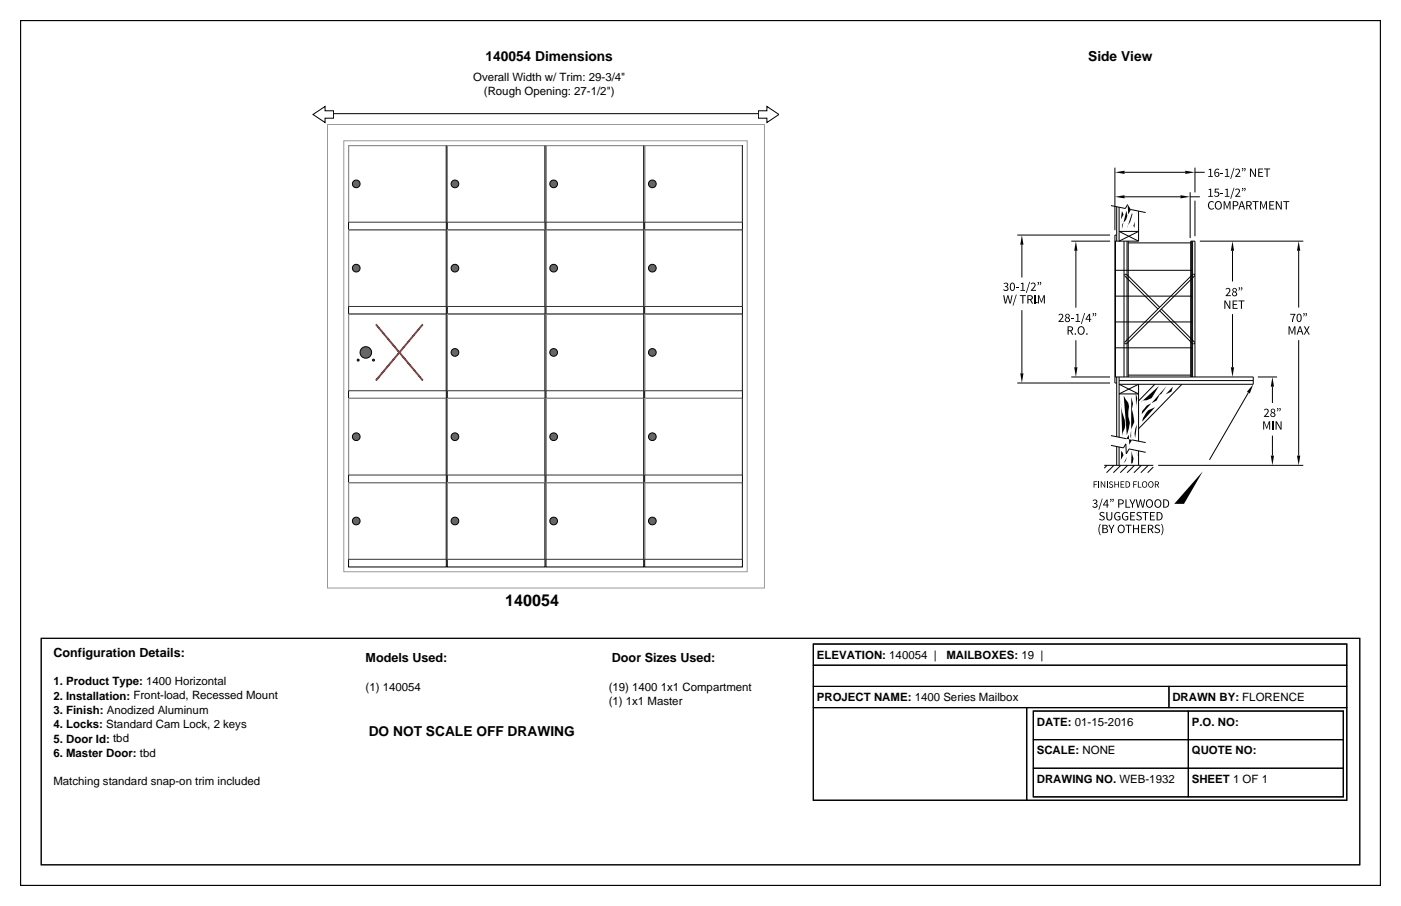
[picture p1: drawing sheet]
<svg xmlns="http://www.w3.org/2000/svg" width="432mm" height="279mm" viewBox="0 0 432 279" stroke-linecap="round" stroke-linejoin="round" font-family="sans-serif">
<path d="M12.7 196.8h406.4v69.9h-406.4z" fill="none" stroke="#000" stroke-width=".31"/>
<g fill="none" stroke="#000" stroke-width=".35">
<path d="M6.3 6.4h419.1v266.6h-419.1zM250.7 198.6h164.4v48.2h-164.4zM250.7 198.6h164.4v6.6h-164.4zM250.7 218.2h65.7v28.6h-65.7zM250.7 211.7h109.6v6.5h-109.6zM250.7 205.2h164.4v6.5h-164.4zM316.4 218.2h98.7v28.6h-98.7zM318.5 219.3h95.5v26.4h-95.5zM318.5 219.3h47.8v8.8h-47.8zM360.3 211.7h54.8v6.5h-54.8zM366.3 219.3h47.7v8.8h-47.7zM318.5 236.9h47.8v8.8h-47.8z"/>
<path d="M318.5 228.1h47.8v8.8h-47.8zM366.3 236.9h47.7v8.8h-47.7zM366.3 228.1h47.7v8.8h-47.7z"/>
</g>
<g fill="#fff" stroke="#000" stroke-width=".31">
<path d="M96.5 35.3l3.7-2.5v1.4h2.6v2.3h-2.6v1.3z"/>
<path d="M233.7 34.2h2.7v-1.4l3.7 2.5-3.7 2.5v-1.3h-2.7z"/>
</g>
<path d="M102.8 35.1h130.9" fill="none" stroke="#000" stroke-width=".31"/>
<path d="M107.4 44.9h30.2v26h-30.2z" fill="#fff" stroke="#000" stroke-width=".31"/>
<path d="M137.6 44.9h-30.2v23.6" fill="none" stroke="#999" stroke-width=".31"/>
<path d="M137.6 44.9v23.6h-30.2" fill="none" stroke="#333" stroke-width=".31"/>
<circle cx="109.8" cy="56.7" r="1.18" fill="#666" stroke="#000" stroke-width=".31"/>
<path d="M137.9 44.9h30.1v26h-30.1z" fill="#fff" stroke="#000" stroke-width=".31"/>
<path d="M168 44.9h-30.1v23.6" fill="none" stroke="#999" stroke-width=".31"/>
<path d="M168 44.9v23.6h-30.1" fill="none" stroke="#333" stroke-width=".31"/>
<circle cx="140.2" cy="56.7" r="1.18" fill="#666" stroke="#000" stroke-width=".31"/>
<path d="M168.3 44.9h30.1v26h-30.1z" fill="#fff" stroke="#000" stroke-width=".31"/>
<path d="M198.4 44.9h-30.1v23.6" fill="none" stroke="#999" stroke-width=".31"/>
<path d="M198.4 44.9v23.6h-30.1" fill="none" stroke="#333" stroke-width=".31"/>
<circle cx="170.6" cy="56.7" r="1.18" fill="#666" stroke="#000" stroke-width=".31"/>
<path d="M198.7 44.9h30.1v26h-30.1z" fill="#fff" stroke="#000" stroke-width=".31"/>
<path d="M228.8 44.9h-30.1v23.6" fill="none" stroke="#999" stroke-width=".31"/>
<path d="M228.8 44.9v23.6h-30.1" fill="none" stroke="#333" stroke-width=".31"/>
<circle cx="201.1" cy="56.7" r="1.18" fill="#666" stroke="#000" stroke-width=".31"/>
<path d="M107.4 70.9h30.2v26h-30.2z" fill="#fff" stroke="#000" stroke-width=".31"/>
<path d="M137.6 70.9h-30.2v23.6" fill="none" stroke="#999" stroke-width=".31"/>
<path d="M137.6 70.9v23.6h-30.2" fill="none" stroke="#333" stroke-width=".31"/>
<circle cx="109.8" cy="82.7" r="1.18" fill="#666" stroke="#000" stroke-width=".31"/>
<path d="M137.9 70.9h30.1v26h-30.1z" fill="#fff" stroke="#000" stroke-width=".31"/>
<path d="M168 70.9h-30.1v23.6" fill="none" stroke="#999" stroke-width=".31"/>
<path d="M168 70.9v23.6h-30.1" fill="none" stroke="#333" stroke-width=".31"/>
<circle cx="140.2" cy="82.7" r="1.18" fill="#666" stroke="#000" stroke-width=".31"/>
<path d="M168.3 70.9h30.1v26h-30.1z" fill="#fff" stroke="#000" stroke-width=".31"/>
<path d="M198.4 70.9h-30.1v23.6" fill="none" stroke="#999" stroke-width=".31"/>
<path d="M198.4 70.9v23.6h-30.1" fill="none" stroke="#333" stroke-width=".31"/>
<circle cx="170.6" cy="82.7" r="1.18" fill="#666" stroke="#000" stroke-width=".31"/>
<path d="M198.7 70.9h30.1v26h-30.1z" fill="#fff" stroke="#000" stroke-width=".31"/>
<path d="M228.8 70.9h-30.1v23.6" fill="none" stroke="#999" stroke-width=".31"/>
<path d="M228.8 70.9v23.6h-30.1" fill="none" stroke="#333" stroke-width=".31"/>
<circle cx="201.1" cy="82.7" r="1.18" fill="#666" stroke="#000" stroke-width=".31"/>
<path d="M107.4 96.9h30.2v26h-30.2z" fill="#fff" stroke="#000" stroke-width=".31"/>
<path d="M137.6 96.9h-30.2v23.6" fill="none" stroke="#999" stroke-width=".31"/>
<path d="M137.6 96.9v23.6h-30.2" fill="none" stroke="#333" stroke-width=".31"/>
<g fill="#666" stroke="#000" stroke-width=".31">
<circle cx="112.7" cy="108.7" r="1.77"/>
<circle cx="110.4" cy="111.1" r=".3"/>
<circle cx="115.1" cy="111.1" r=".3"/>
</g>
<path d="M115.9 100l14.4 17.4M130.3 100l-14.4 17.4" fill="none" stroke="#f00" stroke-width=".59"/>
<path d="M137.9 96.9h30.1v26h-30.1z" fill="#fff" stroke="#000" stroke-width=".31"/>
<path d="M168 96.9h-30.1v23.6" fill="none" stroke="#999" stroke-width=".31"/>
<path d="M168 96.9v23.6h-30.1" fill="none" stroke="#333" stroke-width=".31"/>
<circle cx="140.2" cy="108.7" r="1.18" fill="#666" stroke="#000" stroke-width=".31"/>
<path d="M168.3 96.9h30.1v26h-30.1z" fill="#fff" stroke="#000" stroke-width=".31"/>
<path d="M198.4 96.9h-30.1v23.6" fill="none" stroke="#999" stroke-width=".31"/>
<path d="M198.4 96.9v23.6h-30.1" fill="none" stroke="#333" stroke-width=".31"/>
<circle cx="170.6" cy="108.7" r="1.18" fill="#666" stroke="#000" stroke-width=".31"/>
<path d="M198.7 96.9h30.1v26h-30.1z" fill="#fff" stroke="#000" stroke-width=".31"/>
<path d="M228.8 96.9h-30.1v23.6" fill="none" stroke="#999" stroke-width=".31"/>
<path d="M228.8 96.9v23.6h-30.1" fill="none" stroke="#333" stroke-width=".31"/>
<circle cx="201.1" cy="108.7" r="1.18" fill="#666" stroke="#000" stroke-width=".31"/>
<path d="M107.4 122.9h30.2v26h-30.2z" fill="#fff" stroke="#000" stroke-width=".31"/>
<path d="M137.6 122.9h-30.2v23.6" fill="none" stroke="#999" stroke-width=".31"/>
<path d="M137.6 122.9v23.6h-30.2" fill="none" stroke="#333" stroke-width=".31"/>
<circle cx="109.8" cy="134.7" r="1.18" fill="#666" stroke="#000" stroke-width=".31"/>
<path d="M137.9 122.9h30.1v26h-30.1z" fill="#fff" stroke="#000" stroke-width=".31"/>
<path d="M168 122.9h-30.1v23.6" fill="none" stroke="#999" stroke-width=".31"/>
<path d="M168 122.9v23.6h-30.1" fill="none" stroke="#333" stroke-width=".31"/>
<circle cx="140.2" cy="134.7" r="1.18" fill="#666" stroke="#000" stroke-width=".31"/>
<path d="M168.3 122.9h30.1v26h-30.1z" fill="#fff" stroke="#000" stroke-width=".31"/>
<path d="M198.4 122.9h-30.1v23.6" fill="none" stroke="#999" stroke-width=".31"/>
<path d="M198.4 122.9v23.6h-30.1" fill="none" stroke="#333" stroke-width=".31"/>
<circle cx="170.6" cy="134.7" r="1.18" fill="#666" stroke="#000" stroke-width=".31"/>
<path d="M198.7 122.9h30.1v26h-30.1z" fill="#fff" stroke="#000" stroke-width=".31"/>
<path d="M228.8 122.9h-30.1v23.6" fill="none" stroke="#999" stroke-width=".31"/>
<path d="M228.8 122.9v23.6h-30.1" fill="none" stroke="#333" stroke-width=".31"/>
<circle cx="201.1" cy="134.7" r="1.18" fill="#666" stroke="#000" stroke-width=".31"/>
<path d="M107.4 148.9h30.2v25.9h-30.2z" fill="#fff" stroke="#000" stroke-width=".31"/>
<path d="M137.6 148.9h-30.2v23.6" fill="none" stroke="#999" stroke-width=".31"/>
<path d="M137.6 148.9v23.6h-30.2" fill="none" stroke="#333" stroke-width=".31"/>
<circle cx="109.8" cy="160.7" r="1.18" fill="#666" stroke="#000" stroke-width=".31"/>
<path d="M137.9 148.9h30.1v25.9h-30.1z" fill="#fff" stroke="#000" stroke-width=".31"/>
<path d="M168 148.9h-30.1v23.6" fill="none" stroke="#999" stroke-width=".31"/>
<path d="M168 148.9v23.6h-30.1" fill="none" stroke="#333" stroke-width=".31"/>
<circle cx="140.2" cy="160.7" r="1.18" fill="#666" stroke="#000" stroke-width=".31"/>
<path d="M168.3 148.9h30.1v25.9h-30.1z" fill="#fff" stroke="#000" stroke-width=".31"/>
<path d="M198.4 148.9h-30.1v23.6" fill="none" stroke="#999" stroke-width=".31"/>
<path d="M198.4 148.9v23.6h-30.1" fill="none" stroke="#333" stroke-width=".31"/>
<circle cx="170.6" cy="160.7" r="1.18" fill="#666" stroke="#000" stroke-width=".31"/>
<path d="M198.7 148.9h30.1v25.9h-30.1z" fill="#fff" stroke="#000" stroke-width=".31"/>
<path d="M228.8 148.9h-30.1v23.6" fill="none" stroke="#999" stroke-width=".31"/>
<path d="M228.8 148.9v23.6h-30.1" fill="none" stroke="#333" stroke-width=".31"/>
<circle cx="201.1" cy="160.7" r="1.18" fill="#666" stroke="#000" stroke-width=".31"/>
<path d="M100.9 38.4h134.7v142.9h-134.7zM106 43.4h124.3v132.9h-124.3z" fill="none" stroke="#999" stroke-width=".31"/>
<g fill="#000">
<path d="M343.6 53.1l3-.5v1zM365.3 52.6l3 .5-3 .5zM372.5 52.2l.8-.2v2.3h.5v.2h-1.4v-.2h.6v-1.9h-.5zM376.1 53.4h.9v.3h-.9zM376.1 59.6h.9v.2h-.9zM377.6 52.2l.8-.2v2.3h.5v.2h-1.4v-.2h.6v-1.9h-.5zM380.2 51.8h.3l-1.1 3.4h-.2zM380.2 57.9h.3l-1.1 3.4h-.2zM380.7 52.4a.86 .86 0 0 1 1.3-.1 .86 .86 0 0 1-.2 1.3l-.6 .7h1.1v.2h-1.6l1-1.2a.56 .56 0 0 0 0-.9 .56 .56 0 0 0-.9 .1zM385.3 52h.3l1.2 2.1v-2.1h.3v2.6h-.3l-1.3-2.2 .1 2.2h-.3zM387.8 52h1.5v.3h-1.2v.8h1v.2h-1v1h1.2v.2h-1.5zM389.6 52h1.9v.2h-.8v2.3h-.3v-2.3h-.8z"/>
<path d="M315 72.5l.4 3h-.9zM331.6 74.4l.5 2.9h-1zM345.8 65.2l.5 1-.8 1.5zM343.6 60.7l3-.5v1zM347.2 65l.3 1.6-.4 1.2-1.1 1.2-.2 1.5zM347.6 63.1l1 1.5-.9 1.5zM348.9 65.7a6 6 0 0 1-1.4 4l-.1 .7zM349.8 68.2l-.1 2.1-.4-.7zM350.3 65.6l.2 1zM363.8 60.2l3 .5-3 .5zM372.5 58.4l.8-.2v2.2h.5v.3h-1.4v-.3h.6v-1.8h-.5zM372.8 62.2l.9-.2 .4 .3-.1 .2a.89 .89 0 0 0-1.2 .1 .89 .89 0 0 0-.1 1.2 .75 .75 0 0 0 .6 .6 .75 .75 0 0 0 .7-.3l.2 .2a1.23 1.23 0 0 1-1.7-.1 1.23 1.23 0 0 1 0-1.7z"/>
<path d="M374.4 58.2h1.3v.3h-1v.7a.85 .85 0 0 1 1.1 1 .85 .85 0 0 1-1.4 .4l-.2-.2 .1-.2a.61 .61 0 0 0 .8 .4 .61 .61 0 0 0 .3-.9 .61 .61 0 0 0-.9-.2l-.1-.1zM377.1 62h.4l.7 1.9 .7-1.9h.4v2.6h-.3v-2.2l-.7 1.9h-.2l-.7-1.9v2.2h-.3zM377.6 58.4l.8-.2v2.2h.5v.3h-1.4v-.3h.6v-1.8h-.5zM379.9 74.4l.5 2.9h-1zM380.7 58.5a.86 .86 0 0 1 1.3-.1 .86 .86 0 0 1-.2 1.4l-.6 .6h1.1v.3h-1.6l1-1.3a.56 .56 0 0 0 0-.9 .56 .56 0 0 0-.9 .2zM386 62h1.9v.3h-.8v2.3h-.3v-2.3h-.8zM388.4 62h.3l.7 1.9 .7-1.9h.4v2.6h-.3v-2.2l-.7 1.9h-.2l-.7-1.9v2.2h-.2zM391.2 62h1.5v.3h-1.2v.8h1v.3h-1v.9h1.2v.3h-1.5zM393.2 62h.4l1.2 2.2-.1-2.1h.4v2.5h-.4l-1.2-2.1v2.1h-.3zM395.5 62h1.9v.3h-.8v2.3h-.3v-2.3h-.8zM400.3 74.4l.5 2.9h-1.1zM309.2 91h.3l.5 2.3 .5-2.3h.3l.5 2.3 .5-2.3h.3l-.6 2.6h-.4l-.5-2.1-.5 2.1h-.4z"/>
<path d="M309.3 87.5a.73 .73 0 0 1 1.2-.3 .73 .73 0 0 1-.2 1.2 .79 .79 0 0 1 .2 1.3 .79 .79 0 0 1-1.3-.3l.2-.2a.56 .56 0 0 0 .8 .3 .56 .56 0 0 0 .2-.9l-.7-.1v-.2l.4-.1a.48 .48 0 0 0 .2-.8 .48 .48 0 0 0-.8 .3zM313.1 90.8h.3l-1.1 3.4h-.2zM313.2 88.6h.9v.2h-.9zM314.6 87.4l.8-.2v2.2h.5v.3h-1.4v-.3h.6v-1.8h-.5zM314.3 91h1.9v.3h-.8v2.3h-.3v-2.3h-.8zM317.3 86.9h.2l-1.1 3.4h-.2zM317.7 87.5a.86 .86 0 0 1 1.3-.1 .86 .86 0 0 1-.2 1.4l-.6 .6h1.1v.3h-1.6l1-1.3a.56 .56 0 0 0 0-.9 .56 .56 0 0 0-.8 .2zM319.9 91h.4l.7 1.9 .6-1.9h.4v2.6h-.3l.1-2.2-.7 1.9h-.2l-.7-1.9v2.2h-.3zM326.2 97.1a.86 .86 0 0 1 1.4-.1 .86 .86 0 0 1-.3 1.3l-.6 .7h1.1v.3h-1.6l1-1.3a.56 .56 0 0 0 .1-.9 .56 .56 0 0 0-.9 .2zM330.1 98.2h.9v.2h-.9zM331.6 97l.8-.2v2.2h.5v.3h-1.4v-.3h.6v-1.8h-.5zM334.2 96.5h.2l-1 3.4h-.3z"/>
<path d="M346.6 84.5h.5l-.5 .5zM367.7 84.5h.5v.6zM377.4 92.7h.3l1.2 2.1v-2.1h.3v2.6h-.3l-1.3-2.2 .1 2.2h-.3zM377.7 89.2a.86 .86 0 0 1 1.4-.2 .86 .86 0 0 1-.3 1.4l-.6 .7 1.1-.1v.3h-1.6l1-1.3a.56 .56 0 0 0 .1-.8 .56 .56 0 0 0-.9 .1zM379.9 92.7h1.5v.3h-1.2v.8h1v.2h-1v1h1.2v.2h-1.5zM381.7 92.7h1.9v.2h-.8v2.3h-.3v-2.3h-.8zM397.7 96.8h1.6l-.7 1.5-.1 1h-.3v-.5l.7-1.7h-1.2zM314.5 115.1h.9l-.4 3zM331.1 113.3h1l-.5 3zM346.6 105.6l.6 .5h-.6zM352.1 123.5l-.5 .5 5.6-5-2.3 3.8-1.4 .6zM353.5 125l-1.5 1.7-.1 1.1 7.6-8.7-1.6 2.4-.5 .3-1 1.8z"/>
<path d="M361.5 119.2l-.5 1.6-1.7 .8zM368.2 105.6v.5h-.5zM379.4 113.3h1l-.5 3zM392.2 116.3l.5 2.9h-1zM397.1 100.6h.4l.7 1.9 .7-1.9h.4v2.6h-.3v-2.2l-.7 1.9h-.2l-.7-1.9v2.2h-.3zM401.8 100.6h.4l.6 1.1 .5-1.1h.3l-.7 1.3 .8 1.3h-.4l-.6-1.1-.5 1.1h-.4l.7-1.3zM345.6 139l.7 1.3-.8 1.5zM345.5 122.7v2.4l.4 2a6.1 6.1 0 0 1 .2 6.3l-.2 1.1zM346.3 122l1.5 2.2 .2 1.2-.2 3 .4 2-.9 3.8zM347.9 134.1l-.7 1.2 1.7 .4-.9 1.4zM348.7 122.5l.5 2-.3 1.6 .7 4-.9 2.2-.3 2.2 .2 .8zM348.8 139l.6 2.4-.3 1.4-.5 .2z"/>
<path d="M350.4 130.9l-.5 4.2-.2-1.4 .3-1.7zM350.2 139.2l.5 1.2zM350 121.1l.5 1.7-.3 3.3zM353.9 126.5l2.1-.9-4 4.5 .3-1.1zM386.3 118.5l-1.1 2.8-.9-.5zM389.3 129.9h.4l.7 1.9 .7-1.9h.4v2.6h-.3v-2.2l-.7 1.9h-.2l-.7-1.9v2.2h-.3zM389.5 126.4a.86 .86 0 0 1 1.4-.1 .86 .86 0 0 1-.3 1.3l-.6 .7h1.2v.3h-1.7l1-1.3a.56 .56 0 0 0 .1-.9 .56 .56 0 0 0-.9 .2zM393.1 129.9h.4l1.2 2.2v-2.2h.3v2.6h-.3l-1.3-2.1 .1 2.1h-.4zM336.8 154.3a.73 .73 0 0 1 1.1-.2 .73 .73 0 0 1-.1 1.2 .79 .79 0 0 1 .1 1.3 .79 .79 0 0 1-1.2-.3l.1-.3a.56 .56 0 0 0 .8 .4 .56 .56 0 0 0 .2-.9l-.6-.1v-.3h.3a.48 .48 0 0 0 .2-.8 .48 .48 0 0 0-.8 .2zM337.1 148.4h1.1v.2h-.9v.7h.7v.2h-.7v.9h-.2zM338.5 148.4h.2v2h-.2zM339.1 158l.9-.1 .4 .3-.1 .2a.5 .5 0 0 0-.8-.3 .5 .5 0 0 0-.1 .7l.2 .1a.87 .87 0 0 1 .8 1.3 .87 .87 0 0 1-1.5 .1l-.2-.2 .3-.2 .4 .3a.54 .54 0 0 0 .8-.4l-.8-.6a.68 .68 0 0 1-.3-1.2z"/>
<path d="M339.3 148.4h.2l.9 1.6v-1.6h.2v1.9h-.2l-.9-1.6v1.7h-.2zM339.6 153.8h.2l-1 3.4h-.3zM341 157.9h.3l.2 2.2 .6 .1 .4-.4v-1.9h.3v1.5a.94 .94 0 0 1-.9 1.1 .94 .94 0 0 1-.9-1.1zM341.1 148.4h.3v2h-.3zM341.9 148.7l.8-.2 .3 .2-.1 .1a.37 .37 0 0 0-.5-.2 .37 .37 0 0 0-.1 .6 .7 .7 0 0 1 .8 .5 .7 .7 0 0 1-.4 .8 .7 .7 0 0 1-.9-.3l.1-.2 .8 .2 .2-.3-1-.7zM343.5 148.4h.2v.9h.9v-.9h.2v2h-.2v-1h-.9v1h-.2zM343.8 158.1l1.1-.2 .4 .3-.2 .2a.91 .91 0 0 0-1.2 0 .91 .91 0 0 0-.1 1.2 .82 .82 0 0 0 1.2 .5v-.7h-.5v-.2h.8v1a1.3 1.3 0 0 1-1.8-.3 1.3 1.3 0 0 1 .3-1.8zM345.4 148.4h1.1v.2h-.9v.7h.7v.2h-.7v.7h.9v.2h-1.1zM346.9 154h.3v2.3h1.1v.3h-1.4zM346.2 158.1l1.1-.2 .4 .3-.2 .2a.91 .91 0 0 0-1.2 0 .91 .91 0 0 0-.1 1.2 .82 .82 0 0 0 1.2 .5v-.7h-.5v-.2h.8v1a1.3 1.3 0 0 1-1.8-.3 1.3 1.3 0 0 1 .3-1.8zM347.3 140.9l-.3 1.2-.7 .8zM348.3 157.9h1.5v.3h-1.2v.8h1v.3h-1v.9h1.2v.3h-1.5z"/>
<path d="M348.1 154h.4l.5 1.3 .6-1.3h.4l-.8 1.6v1h-.3v-1zM349.3 148.4h1.1v.2h-.9v.7h.8v.2h-.8v.9h-.2zM350 154h.4l.4 2.2 .6-2.2h.3l.5 2.2 .4-2.2h.3l-.5 2.6h-.4l-.5-2.2-.5 2.2h-.4zM350.5 158l.9-.1 .5 .3-.2 .2a.5 .5 0 0 0-.7-.3 .5 .5 0 0 0-.2 .7l.2 .1a.87 .87 0 0 1 .8 1.3 .87 .87 0 0 1-1.5 .1l-.1-.2 .2-.2 .4 .3a.54 .54 0 0 0 .8-.4l-.8-.6a.68 .68 0 0 1-.3-1.2zM350.7 148.4h.3v1.7h.8v.3h-1.1zM352.1 157.9h1.9v.3h-.8v2.3h-.3v-2.3h-.8zM354.4 157.9h1.5v.3h-1.1v.8h.9v.3h-.9v.9h1.1v.3h-1.5zM370.7 145.4l-5.8 10h-3zM391.7 140.5h1l-.5 3zM399.7 140.5h1.1l-.5 3zM339.1 161.5l.2 .1a3.3 3.3 0 0 0 0 3.4l-.2 .1a3.3 3.3 0 0 1 0-3.6zM341.6 161.8h.4l.5 1.3 .6-1.3h.4l-.8 1.6v1h-.3v-1z"/>
<path d="M346.9 161.8h1.9v.3h-.8v2.3h-.3v-2.3h-.8zM349.2 161.8h.3v1.1h1.2v-1.1h.3v2.6h-.3v-1.2h-1.2v1.2h-.3zM351.7 161.8h1.5v.3h-1.1v.8h.9v.3h-.9v.9h1.2v.3h-1.6zM356.1 162l.9-.2 .5 .3-.2 .2a.5 .5 0 0 0-.7-.3 .5 .5 0 0 0-.2 .8h.2a.87 .87 0 0 1 .8 1.3 .87 .87 0 0 1-1.4 .1l-.2-.1 .2-.3 .4 .3a.54 .54 0 0 0 .8-.4l-.8-.6a.68 .68 0 0 1-.3-1.1zM357.9 161.6l.1-.1a3.3 3.3 0 0 1 0 3.6l-.1-.1a3.3 3.3 0 0 0 0-3.4z"/>
<path d="M374.7 52.2l.5-.2 .6 .3-.2 .2-.6-.2-.5 1a.79 .79 0 0 1 1.3 .3 .79 .79 0 0 1-.6 1.1 .79 .79 0 0 1-.9-.9v-.9zM374.5 53.8a.5 .5 0 0 0 1 0 .5 .5 0 0 0-1 0z"/>
<path d="M382.8 51.9h.3l.1 .3-.4 .7 .2-.7zM383.5 51.9h.3l.1 .3-.4 .7 .2-.7z"/>
<path d="M382.8 58h.3l.1 .3-.4 .7 .2-.6zM383.5 58h.3l.1 .3-.4 .7 .2-.6z"/>
<path d="M374.8 62.2a1.22 1.22 0 0 1 1.8 1.1 1.22 1.22 0 0 1-1.8 1.1l-.4-1.1zM374.9 62.6l-.1 .3a.88 .88 0 0 0 .1 1.1 .88 .88 0 0 0 1.1 .1l.2-.3a.87 .87 0 0 0-.1-1.2 .87 .87 0 0 0-1.2 0z"/>
<path d="M379.9 62a1.51 1.51 0 0 1 1.7 .4 .95 .95 0 0 1-.3 1.1 .95 .95 0 0 1-1 .1v1h-.4zM380.3 62.3v1h.4a.53 .53 0 0 0 .7-.5 .53 .53 0 0 0-.7-.5z"/>
<path d="M382.5 62h.4l.9 2.6h-.4l-.2-.8h-1l-.2 .8h-.3zM382.7 62.3l-.4 1.3h.8z"/>
<path d="M384.1 62a1.48 1.48 0 0 1 1.6 .4l.1 .6-.6 .5 .7 1.1h-.4l-.6-1.1h-.5v1.1h-.3zM384.4 62.3v1l1-.3v-.5z"/>
<path d="M311.5 87.4l.5-.3a1.45 1.45 0 0 1 .8 1.3 1.45 1.45 0 0 1-.8 1.3 1.55 1.55 0 0 1-.5-2.3zM311.8 87.5l-.2 .5v.9l.4 .6a1.34 1.34 0 0 0 0-2.1z"/>
<path d="M316.6 91a1.48 1.48 0 0 1 1.7 .4v.6l-.5 .5 .6 1.1h-.3l-.7-1.1h-.4v1.1h-.4zM317 91.3v1l.9-.3v-.5z"/>
<path d="M319.8 87h.3l.1 .3-.4 .7 .2-.6zM320.5 87h.3l.1 .3-.4 .7 .2-.6z"/>
<path d="M328.5 96.9a.71 .71 0 0 1 1.1 .1 .71 .71 0 0 1-.2 1 .72 .72 0 0 1 .1 1.1 .72 .72 0 0 1-1.1-.1 .72 .72 0 0 1 .2-1l-.3-.6zM328.5 98.6a.5 .5 0 0 0 1 0 .5 .5 0 0 0-1 0zM328.6 97.4a.43 .43 0 0 0 .8 0 .43 .43 0 0 0-.8 0z"/>
<path d="M335.6 96.8h.4v1.5h.3v.3h-.3v.7h-.3v-.7h-1.1zM335.7 97.1l-.8 1.2h.8z"/>
<path d="M336.8 96.6h.3l.1 .3-.4 .7 .2-.6zM337.5 96.6h.3l.1 .3-.4 .7 .2-.6z"/>
<path d="M380 89a.71 .71 0 0 1 1.1 0 .71 .71 0 0 1-.2 1.1 .72 .72 0 0 1 .1 1.1 .72 .72 0 0 1-1.1-.1 .72 .72 0 0 1 .3-1.1l-.4-.6zM380 90.6a.5 .5 0 0 0 1 0 .5 .5 0 0 0-1 0zM380.1 89.4a.43 .43 0 0 0 .8 0 .43 .43 0 0 0-.8 0z"/>
<path d="M381.8 88.6h.3l.1 .3-.4 .7 .2-.6zM382.5 88.6h.3l.1 .3-.4 .7 .2-.6z"/>
<path d="M399.9 97l.5-.3a1.45 1.45 0 0 1 .8 1.3 1.45 1.45 0 0 1-.8 1.3 1.55 1.55 0 0 1-.5-2.3zM400.2 97.1l-.3 .5v.9l.5 .6a1.34 1.34 0 0 0 0-2.1z"/>
<path d="M401.7 96.6h.3l.1 .3-.4 .7 .2-.6zM402.4 96.6h.3l.1 .3-.4 .7 .2-.6z"/>
<path d="M329 100.6a1.48 1.48 0 0 1 1.7 .4v.6l-.5 .5 .6 1.1h-.4l-.6-1.1h-.4v1.1h-.4zM329.4 100.9v.9l.9-.2v-.5z"/>
<path d="M332.6 100.8a1.22 1.22 0 0 1 1.7 1.1 1.22 1.22 0 0 1-1.7 1.1l-.5-1.1zM332.7 101.2l-.2 .3a.88 .88 0 0 0 .1 1.1 .88 .88 0 0 0 1.2 .1l.1-.4a.87 .87 0 0 0-.1-1.1 .87 .87 0 0 0-1.1 0z"/>
<path d="M400.5 100.6h.4l.8 2.6h-.3l-.3-.8h-.9l-.2 .8h-.4zM400.7 100.9l-.4 1.3h.7z"/>
<path d="M391.8 126.2a.71 .71 0 0 1 1.1 .1 .71 .71 0 0 1-.2 1 .72 .72 0 0 1 .1 1.1 .72 .72 0 0 1-1.1-.1 .72 .72 0 0 1 .3-1l-.4-.6zM391.8 127.9a.5 .5 0 0 0 1 0 .5 .5 0 0 0-1 0zM391.9 126.7a.45 .45 0 0 0 .9 0 .45 .45 0 0 0-.9 0z"/>
<path d="M393.6 125.9h.3l.1 .3-.4 .7 .2-.7zM394.3 125.9h.3l.1 .3-.4 .7 .2-.7z"/>
<path d="M341 154.1h.4v1.5h.3v.3h-.3v.7h-.3v-.7h-1.1zM341.1 154.4l-.8 1.2h.8z"/>
<path d="M342.2 153.9h.3l.1 .3-.4 .7 .2-.7zM342.9 153.9h.3l.1 .3-.4 .7 .2-.7z"/>
<path d="M344.6 154a1.51 1.51 0 0 1 1.7 .4 .95 .95 0 0 1-.3 1 .95 .95 0 0 1-1 .2v1h-.4zM345 154.3v1h.4a.53 .53 0 0 0 .7-.5 .53 .53 0 0 0-.7-.5z"/>
<path d="M346.9 148.4a1.04 1.04 0 0 1 1.4 1 1.04 1.04 0 0 1-1.4 1zM347.1 148.6v1.6a.78 .78 0 0 0 1-.8 .78 .78 0 0 0-1-.8z"/>
<path d="M352.2 148.7a.9 .9 0 0 1 1.4 .7 .9 .9 0 0 1-1.4 .7 1.28 1.28 0 0 1 0-1.4zM352.4 148.8a.71 .71 0 0 0-.2 1 .71 .71 0 0 0 1 .2 .71 .71 0 0 0 .1-1 .71 .71 0 0 0-.9-.2z"/>
<path d="M353.6 154.2a1.22 1.22 0 0 1 1.8 1.1 1.22 1.22 0 0 1-1.8 1.1l-.4-1.1zM353.7 154.5l-.1 .3a.88 .88 0 0 0 .1 1.2 .88 .88 0 0 0 1.1 0l.2-.3a.87 .87 0 0 0-.1-1.1 .87 .87 0 0 0-1.2-.1z"/>
<path d="M354.1 148.7a.9 .9 0 0 1 1.4 .7 .9 .9 0 0 1-1.4 .7 1.28 1.28 0 0 1 0-1.4zM354.3 148.8a.71 .71 0 0 0-.2 1 .71 .71 0 0 0 1 .2 .71 .71 0 0 0 .2-1 .71 .71 0 0 0-1-.2z"/>
<path d="M356.2 154.2a1.22 1.22 0 0 1 1.8 1.1 1.22 1.22 0 0 1-1.8 1.1l-.4-1.1zM356.3 154.5l-.1 .3a.88 .88 0 0 0 .1 1.2 .88 .88 0 0 0 1.1 0l.2-.3a.87 .87 0 0 0-.1-1.1 .87 .87 0 0 0-1.2-.1z"/>
<path d="M356.5 157.9a1.37 1.37 0 0 1 1.8 1.3 1.37 1.37 0 0 1-1.8 1.3zM356.8 158.2v2a1.03 1.03 0 0 0 1.2-1 1.03 1.03 0 0 0-1.2-1z"/>
<path d="M355.9 148.5h.9l.4 .2v.5l-.4 .3 .5 .9h-.3l-.5-.8h-.3v.8h-.3zM356.2 148.6v.7l.7-.1v-.4z"/>
<path d="M358.5 154a1.37 1.37 0 0 1 1.8 1.3 1.37 1.37 0 0 1-1.8 1.3zM358.8 154.3v2a1.03 1.03 0 0 0 1.2-1 1.03 1.03 0 0 0-1.2-1z"/>
<path d="M339.7 161.8h.8a.64 .64 0 0 1 .8 .3 .64 .64 0 0 1-.1 .8l-.3 .1a.73 .73 0 0 1 .6 .9 .73 .73 0 0 1-.9 .5h-.9zM340.1 162.1v.8a.69 .69 0 0 0 1-.4 .71 .71 0 0 0-1-.4zM340.1 163.2v1l1.1-.3-.1-.6z"/>
<path d="M344.9 162a1.22 1.22 0 0 1 1.8 1.1 1.22 1.22 0 0 1-1.8 1.1l-.4-1.1zM345 162.4l-.1 .3a.88 .88 0 0 0 .1 1.1 .88 .88 0 0 0 1.1 .1l.2-.4a.87 .87 0 0 0-.1-1.1 .87 .87 0 0 0-1.2 0z"/>
<path d="M353.8 161.8a1.48 1.48 0 0 1 1.6 .4v.6l-.5 .5 .7 1.1h-.4l-.6-1.1h-.5v1.1h-.3zM354.1 162.1v.9l1-.2v-.5z"/>
<circle cx="331.4" cy="103" r=".24"/>
<circle cx="335" cy="103" r=".24"/>
</g>
<g fill="none" stroke="#000" stroke-width=".31">
<path d="M343.6 51.7v19.3M346.6 53.1h18.7M366.8 59.3v14.1M368.3 51.7v7.6M368.3 53.1h3M313.5 72.5h28.6M315 75.5v10.1M330.2 74.4h11.9M331.6 77.3v17.6M343.6 74.4h7.3M343.8 74.4v41.9M344.2 72.5h-.6v45.6h.6"/>
<path d="M344.2 63.8v10.6M344.9 63.9v10.5l6-3h-6l6 3M346.4 74.4v41.9M346.6 60.7h17.2M347.4 74.4v41.9M347.6 63.1l-.8 1.2-4.4-.9M347.7 74.4v41.9M347.7 74.9h19.3M348.6 64.6l4.5 1M350.9 65.1v9.3M366.8 60.7h3M367.2 74.4v41.9"/>
<path d="M367.6 74.4v41.9M368.3 61.9v10.9M369.8 74.4h31.9M379.9 77.3v9.5M400.3 77.3v17.5M315 95.6v19.5M319.1 93.3h.7M343.6 99.3h24M343.6 91.3h24M343.6 83.4h24M346.6 85.1l10.3 10.2M347.1 84.5l10.3 10.3"/>
<path d="M357.4 95.8l10.3 10.3M357.9 95.3l10.3 10.3M367.7 84.5l-21.1 21.1M368.2 85.1l-21.1 21M379.9 96.9v16.4M313.5 118.1h28.6M330.2 116.3h11.9M331.6 104.9v8.4M343.6 116.3h42.7v2.2h-41.4l6 3h-6l6-3v17.6M343.6 107.3h24M344.2 116.3v18.4M344.9 116.3v18.6"/>
<path d="M344.9 117.4h41.4M347.7 115.7h19.3M355.9 118.5l-5 5.1M364.3 118.5l-13.4 13.7M367 116.3v-41.9h1.3v41.9M387.7 116.3h5.9M392.2 119.2v5.1M400.3 104.9v35.6M342.4 137.3l3.9 .8 .7-1.2 .1 3.1 .9-1.6 5.1 1.1M342.4 134.3l4.8 1M344.2 137.7v5.8M344.9 137.8v5.7"/>
<path d="M348.9 135.7l4.2 .8M350.9 139v4.5M384.8 121.1l-12 20.7M392.2 134.3v6.2M340.3 143.5h15.2M341.2 143.5l-.9 .9M343.3 143.5l-2.3 2.3M345.4 143.5l-2.3 2.3M347.5 143.5l-2.2 2.3M349.7 143.5l-2.3 2.3M350.7 140.4h.1M351.8 143.5l-2.3 2.3"/>
<path d="M353.9 143.5l-2.3 2.3M355.5 144l-1.8 1.8M357 143.5h44.7"/>
</g>
<path d="M319.1 91v2.6M392.3 129.9v2.6" fill="none" stroke="#000" stroke-width=".33"/>
<text font-size="5" x="155.7" y="187">140054</text>
<g font-size="4.2">
<text x="149.6" y="18.7">140054 Dimensions</text>
<text x="335.4" y="18.7">Side View</text>
<text x="113.6" y="227">DO NOT SCALE OFF DRAWING</text>
</g>
<g font-size="3.9">
<text x="16.4" y="202.5">Configuration Details:</text>
<text x="112.7" y="204.2">Models Used:</text>
<text x="188.6" y="204.2">Door Sizes Used:</text>
</g>
<g font-size="3.5">
<text x="145.8" y="25">Overall Width w/ Trim: 29-3/4&quot;</text>
<text x="149.1" y="29.4">(Rough Opening: 27-1/2&quot;)</text>
<text x="251.7" y="203.2">ELEVATION: 140054 |</text>
<text x="291.7" y="203.2">MAILBOXES: 19 |</text>
<text x="16.4" y="211.3">1. Product Type: 1400 Horizontal</text>
<text x="16.4" y="215.7">2. Installation: Front-load, Recessed Mount</text>
<text x="112.7" y="213">(1) 140054</text>
<text x="187.6" y="213">(19) 1400 1x1 Compartment</text>
<text x="16.4" y="220.1">3. Finish: Anodized Aluminum</text>
<text x="187.6" y="217.4">(1) 1x1 Master</text>
<text x="251.7" y="216.2">PROJECT NAME: 1400 Series Mailbox</text>
<text x="361.3" y="216.2">DRAWN BY: FLORENCE</text>
<text x="16.4" y="224.6">4. Locks: Standard Cam Lock, 2 keys</text>
<text x="319.5" y="223.8">DATE: 01-15-2016</text>
<text x="367.3" y="223.8">P.O. NO:</text>
<text x="16.4" y="229">5. Door Id: tbd</text>
<text x="16.4" y="233.4">6. Master Door: tbd</text>
<text x="319.5" y="232.7">SCALE: NONE</text>
<text x="367.3" y="232.7">QUOTE NO:</text>
<text x="16.4" y="242.2">Matching standard snap-on trim included</text>
<text x="319.5" y="241.5">DRAWING NO. WEB-1932</text>
<text x="367.3" y="241.5">SHEET 1 OF 1</text>
</g>
</svg>
